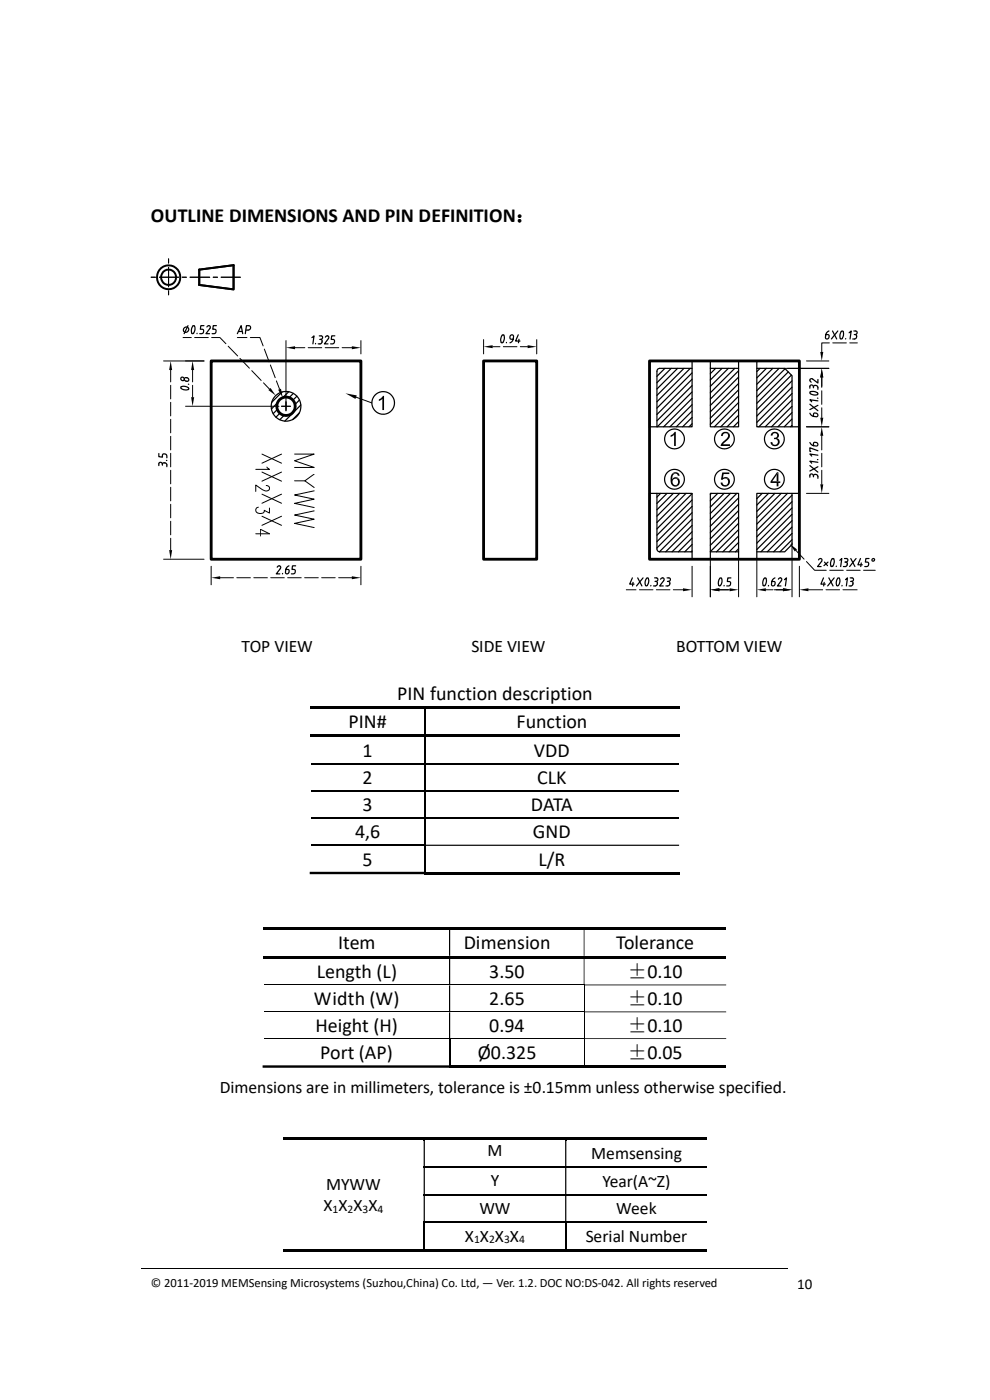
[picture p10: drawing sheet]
<svg xmlns="http://www.w3.org/2000/svg" width="210mm" height="297mm" viewBox="0 0 210 297" stroke-linecap="round" stroke-linejoin="round" font-family="sans-serif">
<g fill="none" stroke="#000" stroke-width=".21">
<path d="M32.1 58.8h.9M33.8 58.8h4.1M35.8 54.9v.9M35.8 56.7v4.1M38.7 58.8h.8M40.3 58.8h4.2M45.2 58.8h.9M46.9 58.8h4.1M34.7 76.6h8.6M35.8 61.7v.9M36.2 78.5v2.5M38.8 71.6h1.8"/>
<path d="M40.9 78.5v2.5M41.3 71.6h2.9M44.9 71.6h1.7l1.3 1.3M48.4 73.5l2 2M50.4 71.6h2M50.9 76l2 2.1M53.1 71.6h2l.7 1.8M53.4 78.6l2 2.1M56.1 74.1l1 2.6M57.4 77.4l1 2.7M60.7 72.3v14.9M62.6 73.8h2.1"/>
<path d="M65.4 73.8h2.9M69 73.8h2.9M72.6 73.8h2M76.6 72.3v2.8M102.6 72v3.1M104.5 73.6h1.6M106.8 73.6h2.9M110.4 73.6h1.5M113.9 72v3.1M166.5 78.1h9.3M171.1 76.6h4.7M175.9 72.7h-1.6v2"/>
<path d="M176.7 72.7h2.8M180.3 72.7h1.6M36.2 81.7v2.9M36.2 85.4v2.8M36.2 89v2.8M36.2 92.6v2.9M36.2 96.2v2.8M36.2 99.8v2.9M39.4 86.2h19.8M40.9 81.7v2.6M55.9 81.2l1.3 1.3M58.6 80.8l.7 1.8"/>
<path d="M59.7 86.2h1.9M75.5 84.3l3.4 1.2M171.1 90.5h4.7M174.3 80.1v2.1M174.3 82.9v2.9M174.3 86.5v2.1M174.3 92.5v3M174.3 96.2v2.8M174.3 99.8v3M34.7 118.6h8.6M36.2 103.4v2.9M36.2 107v2.9"/>
<path d="M36.2 110.6v2.9M36.2 114.2v2.5M150.7 118.6v8M156.7 118.6v8M160.6 118.6v8M168 115.2v11.4M168.8 116.8l1.8 1.8M171.1 119.1l1.7 1.9h2.5M171.1 104.7h4.7M44.8 120.1v4M46.7 122.6h2.8M50.2 122.6h2.9"/>
<path d="M53.9 122.6h2.8M57.4 122.6h2.9M61 122.6h2.9M64.6 122.6h2.9M68.2 122.6h2.9M71.8 122.6h2.8M76.6 120.1v4M132.9 125.1h2M135.7 125.1h2.8M139.2 125.1h2.9M142.8 125.1h2.1M146.8 120.1v6.5"/>
<path d="M152.6 125.1h2.2M162.5 125.1h1.4M164.2 125.1h1.9M169.6 120.1v6.5M171.5 125.1h3M175.2 125.1h2.9M176 121h2.9M178.8 125.1h3M179.6 121h2.9M183.2 121h2.5M56 209h68M56 214.7h68"/>
<path d="M123.9 209v5.6M123.9 214.8v5.5M56 220.3h68M123.9 220.4v5.6M30 269.1h137"/>
</g>
<g fill="none" stroke="#000" stroke-width=".41">
<path d="M42.3 57.2l7.2-.9v5.1l-7.2-.9z"/>
<circle cx="35.7" cy="58.8" r="2.51"/>
<circle cx="35.7" cy="58.8" r="1.61"/>
</g>
<g fill="none" stroke="#000" stroke-width=".6">
<path d="M44.8 76.6h31.8v42h-31.8zM102.6 76.6h11.3v42h-11.3zM137.8 76.6h31.8v42h-31.8z"/>
<circle cx="60.7" cy="86.2" r="1.95"/>
</g>
<g fill="none" stroke="#000" stroke-width=".26">
<path d="M39.9 69.1l-.8 1.7M40.9 69.2l.2-.1a1.09 1.09 0 0 1-.3 1.7 1.32 1.32 0 0 1 .1-1.6zM41.8 70.7v.1M43.3 69.1h-.7l-.1 .7h.4a.49 .49 0 0 1 .3 .6 .49 .49 0 0 1-.4 .4h-.4M43.9 69.4a.37 .37 0 0 1 .5-.3 .37 .37 0 0 1 .1 .6l-.8 1.1h.8M45.9 69.1h-.7l-.1 .7h.4a.49 .49 0 0 1 .3 .6 .49 .49 0 0 1-.4 .4h-.4M50.4 70.8l.8-1.7 .3 1.7M50.6 70.3h.8M52.1 70h.5a.48 .48 0 0 0 .6-.4 .48 .48 0 0 0-.4-.5h-.5l-.3 1.7M66.2 71.6l.4-.3-.2 1.7M66.9 72.9v.1M67.7 71.3h.4a.38 .38 0 0 1 .3 .4 .38 .38 0 0 1-.4 .3"/>
<path d="M67.8 72h.2M68 72a.48 .48 0 0 1 .3 .5 .48 .48 0 0 1-.4 .5h-.4M69.4 71.3l-.4 .2M69.4 71.2l.3 .2v.3l-.9 1.3h.8M71 71.2h-.6l-.1 .8h.4a.49 .49 0 0 1 .3 .5 .49 .49 0 0 1-.5 .5h-.4M106.5 71.1l.2-.1a1.08 1.08 0 0 1-.3 1.7 1.25 1.25 0 0 1 .1-1.6zM107.4 72.6v.1M108.9 72h-.4a.43 .43 0 0 1-.3-.7 .43 .43 0 0 1 .7 .1l-.1 .9-.6 .4M109.9 71l-.5 1.4h.9M110.1 72l-.1 .7M137.8 76.6h9v13.9h-9zM141 78.1l-1.6 1.7"/>
<path d="M142.4 78.1l-3 3.1M143.7 78.1l-4.3 4.4M145.1 78.1l-5.7 5.8M146.4 78.1l-7 7.1M146.8 78.1h-6.8l-.6 .4v12M146.8 79.1l-7.4 7.5M150.7 76.6h6v13.9h-6zM150.7 78.1h6M151.8 78.1l-1.1 1.2M153.2 78.1l-2.5 2.5M154.5 78.1l-3.8 3.9M155.9 78.1l-5.2 5.2"/>
<path d="M156.7 78.7l-6 6M160.6 76.6h9v13.9h-9zM160.6 78.1h5.9l1.5 1.6v10.8M161.2 78.1l-.6 .7M162.6 78.1l-2 2.1M163.9 78.1l-3.3 3.4M165.3 78.1l-4.7 4.8M166.5 78.2l-5.9 6M167.2 78.9l-6.6 6.7M167.9 79.6l-7.3 7.3M175.8 70.2l-.5 .4-.2 1a.44 .44 0 0 0 .6 .3 .44 .44 0 0 0 .2-.7l-.2-.2h-.5M176.6 70.2l.9 1.7"/>
<path d="M177.7 70.2l-1.3 1.7M178.5 70.3l.1-.1a.89 .89 0 0 1 .2 1.4l-.3 .3a.9 .9 0 0 1-.2-1.3zM179.4 71.8v.1M180.1 70.6l.5-.4-.3 1.7M181.1 70.2h.4M181.2 71h.2M181.4 71a.49 .49 0 0 1 .3 .5 .49 .49 0 0 1-.4 .4h-.4M181.5 70.2a.38 .38 0 0 1 .3 .5 .38 .38 0 0 1-.4 .3M33.7 96.2v.7l.8 .1v-.4a.48 .48 0 0 1 .5-.3 .48 .48 0 0 1 .4 .5v.3M34.5 98.5a.49 .49 0 0 1 .5-.3 .49 .49 0 0 1 .4 .4v.4M34.5 98.5v.2M34.5 98.5a.38 .38 0 0 0-.4-.4 .38 .38 0 0 0-.4 .3v.4"/>
<path d="M35.3 97.7h.1M38.4 82a1.02 1.02 0 0 1 1.6 .6 1.21 1.21 0 0 1-1.6-.4zM40 81.5h.1M58.8 86.9l-.9 .9M58.9 85.5l-1.3 1.3M59.4 87.7l-.9 .8M59.9 83.2l-2.3 2.2M60.3 88.1l-1 1M61.3 83.1l-1.3 1.3M62.2 83.5l-.9 .9M63 84.1l-.9 .8M63.5 87.6l-1.4 1.4"/>
<path d="M63.5 84.9l-.9 .9M63.8 85.9l-3.4 3.4M146.8 80.5l-7.4 7.4M146.8 81.8l-7.4 7.5M146.8 83.2l-7.4 7.3M146.8 84.5l-6 6M146.8 85.8l-4.7 4.7M146.8 87.2l-3.3 3.3M146.8 88.5l-2 2M146.8 89.9l-.6 .6M156.7 80l-6 6M156.7 81.4l-6 6"/>
<path d="M156.7 82.7l-6 6M156.7 84.1l-6 6M156.7 85.4l-5.1 5.1M156.7 86.8l-3.8 3.7M156.7 88.1l-2.5 2.4M156.7 89.5l-1.1 1M168 80.8l-7.4 7.5M168 82.1l-7.4 7.5M168 83.5l-7 7M168 84.8l-5.7 5.7M168 86.2l-4.3 4.3M168 87.5l-3 3"/>
<path d="M168 88.9l-1.6 1.6M168 90.2l-.3 .3M171.8 93.9l.6 .6 .7 .1a.44 .44 0 0 0 .4-.6 .44 .44 0 0 0-.7-.2l-.2 .2v.5M171.8 87.7l.6 .6 .7 .1a.44 .44 0 0 0 .4-.6 .44 .44 0 0 0-.7-.2l-.2 .2v.5M171.8 98.8l1.7 1.4M171.8 85.8l1.7 1.3M171.9 83.1a1.06 1.06 0 0 1 1.6 .6 1.27 1.27 0 0 1-1.7-.4zM172.6 82.1a.38 .38 0 0 0-.4-.4 .38 .38 0 0 0-.4 .3v.4M172.6 82.1a.48 .48 0 0 1 .5-.3 .48 .48 0 0 1 .4 .4v.4M172.6 82.1v.2M173.4 97.5h.1M173.4 84.5h.1"/>
<path d="M173.5 98.1l-1.7-.3 .4 .5M173.5 96.6l-1.7-.3 .4 .5M173.5 95.6l-1.7-.6v.8h.2M173.5 85l-1.7-.2 .4 .4M173.5 80.5v.8l-1.1-.9a.37 .37 0 0 0-.6 .1 .37 .37 0 0 0 .3 .6M173.5 99l-1.7 .9M173.5 86l-1.7 .9M137.8 104.7h9v13.9h-9zM139.4 104.7v12.1l.6 .3h6.8M140.1 104.7l-.7 .8M141.5 104.7l-2.1 2.1M142.8 104.7l-3.4 3.5"/>
<path d="M144.2 104.7l-4.8 4.8M145.5 104.7l-6.1 6.2M146.8 104.7l-7.4 7.5M146.8 106.1l-7.4 7.5M146.8 107.4l-7.4 7.5M146.8 108.8l-7.4 7.4M146.8 110.1l-6.9 7M146.8 111.5l-5.6 5.6M146.8 112.8l-4.2 4.3M146.8 114.2l-2.9 2.9M146.8 115.5l-1.5 1.6M146.8 116.9l-.2 .2"/>
<path d="M150.7 104.7h6v13.9h-6zM150.9 104.7l-.2 .2M152.3 104.7l-1.6 1.5M153.6 104.7l-2.9 2.9M155 104.7l-4.3 4.2M156.3 104.7l-5.6 5.6M156.7 105.6l-6 6M156.7 107l-6 6M156.7 108.3l-6 6M156.7 109.7l-6 6M156.7 111l-6 6 6 .1M156.7 112.4l-4.7 4.7"/>
<path d="M156.7 113.7l-3.4 3.4M156.7 115.1l-2 2M156.7 116.4l-.7 .7M160.6 104.7h9v13.9h-9zM161.7 104.7l-1.1 1.1M163 104.7l-2.4 2.4M164.4 104.7l-3.8 3.8M165.7 104.7l-5.1 5.1M167.1 104.7l-6.5 6.5M168 104.7v10.8l-1.5 1.6h-5.9M168 105.1l-7.4 7.4M168 106.4l-7.4 7.5"/>
<path d="M168 107.8l-7.4 7.4M168 109.1l-7.4 7.5M168 110.5l-6.6 6.6M168 111.8l-5.2 5.3M168 113.2l-3.9 3.9M168 114.5l-2.5 2.6M172.6 101a.38 .38 0 0 0-.4-.5 .38 .38 0 0 0-.4 .4v.3M172.6 101a.48 .48 0 0 1 .5-.4 .48 .48 0 0 1 .4 .5v.4M172.6 101v.2M173.6 118.8a.37 .37 0 0 1 .6-.3 .37 .37 0 0 1 .1 .6l-.9 1.1h.8M174.9 119.3l.6 .7M175.6 119.3l-.8 .7"/>
<path d="M176.5 118.6l.2-.1a1.09 1.09 0 0 1-.2 1.7 .91 .91 0 0 1-.1-1.4zM178.2 118.9l.4-.4-.3 1.7M179.1 118.5h.4a.38 .38 0 0 1 .4 .4 .38 .38 0 0 1-.5 .4M179.2 119.3h.2M179.4 119.3a.49 .49 0 0 1 .3 .5 .49 .49 0 0 1-.4 .4h-.4M180.5 118.5l.9 1.7M181.6 118.5l-1.4 1.7M182.5 118.5l-.5 1.3h.9M182.7 119.4l-.1 .8M184.3 118.5h-.6l-.1 .8h.4a.49 .49 0 0 1 .3 .5 .49 .49 0 0 1-.5 .4h-.4M58.8 120.3a.38 .38 0 0 1 .5-.2 .38 .38 0 0 1 .2 .5l-.9 1.1h.8M59.9 121.7h.1"/>
<path d="M61.3 120l-.5 .4-.2 1a.44 .44 0 0 0 .5 .3 .44 .44 0 0 0 .2-.6l-.2-.3h-.5M62.7 120h-.7l-.1 .8h.4a.49 .49 0 0 1 .3 .5 .49 .49 0 0 1-.4 .4h-.4M134.1 122.6l-.5 1.3h.9M134.3 123.5l-.1 .8M135.3 122.6l.9 1.7M136.4 122.6l-1.4 1.7M137.2 122.6h.1a1.05 1.05 0 0 1-.1 1.7 1.12 1.12 0 0 1 0-1.7zM138.1 124.2v.1M138.9 122.6h.3M139 123.3h.1M139.1 123.3a.49 .49 0 0 1 .4 .6 .49 .49 0 0 1-.5 .4h-.4M139.2 122.6a.38 .38 0 0 1 .4 .4 .38 .38 0 0 1-.5 .3"/>
<path d="M140.6 122.6l.2 .1 .1 .4-1 1.2h.8M140.6 122.6l-.5 .3M141.5 122.6h.4M141.6 123.3h.2M141.8 123.3a.5 .5 0 0 1 .3 .6 .5 .5 0 0 1-.5 .4h-.3M141.9 122.6a.38 .38 0 0 1 .3 .4 .38 .38 0 0 1-.4 .3M152.8 122.6a1.07 1.07 0 0 1-.1 1.7 1.1 1.1 0 0 1 .1-1.7zM153.6 124.2v.1M155.1 122.6h-.7l-.1 .8h.4a.49 .49 0 0 1 .3 .5 .49 .49 0 0 1-.5 .4h-.3M162.1 122.7l.2-.1a1.07 1.07 0 0 1-.2 1.7 .92 .92 0 0 1-.1-1.4zM163 124.2v.1M164.4 122.6l-.5 .4-.2 .9a.44 .44 0 0 0 .5 .4 .44 .44 0 0 0 .2-.7l-.2-.2h-.5"/>
<path d="M165.5 122.6l-.4 .3M165.5 122.6l.3 .1v.4l-.9 1.2h.8M166.4 123l.4-.4-.2 1.7M174.7 122.6l-.6 1.3h1M174.8 123.5l-.1 .8M175.8 122.6l.9 1.7M177 122.6l-1.4 1.7M177.4 120.1v.1M177.8 122.6h.1a1.07 1.07 0 0 1-.3 1.7 1.25 1.25 0 0 1 .2-1.7zM178.6 124.2v.1M179.4 123l.4-.4-.3 1.7M180.4 122.6h.3a.38 .38 0 0 1 .4 .4 .38 .38 0 0 1-.5 .3"/>
<path d="M180.4 123.3h.2M180.6 123.3a.5 .5 0 0 1 .4 .6 .5 .5 0 0 1-.5 .4h-.4"/>
<circle cx="39.5" cy="70" r=".57"/>
<circle cx="38.7" cy="80.4" r=".38"/>
<circle cx="39.6" cy="80.5" r=".45"/>
<circle cx="60.7" cy="86.2" r="3.2"/>
<circle cx="81.3" cy="85.5" r="2.4"/>
<circle cx="143.1" cy="93.1" r="2.1"/>
<circle cx="153.7" cy="93.1" r="2.1"/>
<circle cx="164.3" cy="93.1" r="2.1"/>
<circle cx="143.1" cy="101.7" r="2.1"/>
<circle cx="153.7" cy="101.7" r="2.1"/>
<circle cx="164.3" cy="101.7" r="2.1"/>
<circle cx="185.2" cy="118.8" r=".29"/>
</g>
<g fill="#000">
<path d="M36.2 76.6l.3 1.9h-.6zM40.9 76.6l.3 1.9h-.7zM60.7 73.8l1.9-.3v.6zM74.6 73.5l2 .3-2 .3zM102.6 73.6l1.9-.4v.7zM111.9 73.2l2 .4-2 .3zM174 74.7h.6l-.3 1.9zM40.5 84.3h.7l-.3 1.9zM56.9 82.8l.5-.5 1.1 1.6zM59 82.7l.6-.2 .4 1.9zM73.3 83.4l2.4 .5-.3 .7zM174.3 90.5l.3 2h-.6z"/>
<path d="M174 88.6h.6l-.3 1.9zM174.3 78.1l.3 2h-.6zM35.9 116.7h.6l-.3 1.9zM167.5 115.4l1.6 1.2-.5 .4zM174 102.8h.6l-.3 1.9zM44.8 122.6l1.9-.3v.6zM74.6 122.3l2 .3-2 .3zM144.9 124.8l1.9 .3-1.9 .3zM150.7 125.1l1.9-.3v.6zM154.8 124.8l1.9 .3-1.9 .3zM160.6 125.1l1.9-.3v.6zM166.1 124.8l1.9 .3-1.9 .3z"/>
<path d="M169.6 125.1l1.9-.3v.6z"/>
<path d="M80.4 84.7l.7-.1-.7 .5z" fill-rule="evenodd"/>
<path d="M80.6 84.6l.6-.6h.3v3h-.4v-2.4z" fill-rule="evenodd"/>
<path d="M142.3 92.4l.7-.1-.7 .4z" fill-rule="evenodd"/>
<path d="M142.5 92.2l.6-.6h.3v3h-.4v-2.3z" fill-rule="evenodd"/>
<path d="M153.1 91.9a1.07 1.07 0 0 1 1.6 0l-1.1 .1-.3 .5h-.4z" fill-rule="evenodd"/>
<path d="M153.9 91.9h.8v.1a1.85 1.85 0 0 1-1.1 2l-.2 .3h1.5v.3h-2l.2-.6 .5-.5a1.03 1.03 0 0 0 .7-1.5z" fill-rule="evenodd"/>
<path d="M163.7 91.9h.7l-.3 .1-.2 .5-.4-.1z" fill-rule="evenodd"/>
<path d="M163.4 93.8h.4l.2 .4 .4 .2h-.7z" fill-rule="evenodd"/>
<path d="M164.2 92.9h.8l-.1 .1 .2 .1-.9 .1z" fill-rule="evenodd"/>
<path d="M163.7 91.9a.83 .83 0 0 1 1.2-.2 .83 .83 0 0 1 .1 1.2h-.7a.49 .49 0 0 0 .6-.4 .49 .49 0 0 0-.5-.6z" fill-rule="evenodd"/>
<path d="M164.4 93.1h.7a.96 .96 0 0 1-.1 1.4 .96 .96 0 0 1-1.3-.1h.7a.6 .6 0 0 0 .6-.6 .6 .6 0 0 0-.6-.7z" fill-rule="evenodd"/>
<path d="M142.6 100.5h.7a.98 .98 0 0 0-.7 1.1h.4a.71 .71 0 0 0-.3 .8 .71 .71 0 0 0 .6 .5h.7a.97 .97 0 0 1-1.1 .3 .97 .97 0 0 1-.6-.9v-1.2z" fill-rule="evenodd"/>
<path d="M142.7 100.4a.89 .89 0 0 1 1.5 .5h-.4l-.3-.4z" fill-rule="evenodd"/>
<path d="M142.8 101.4l.6-.2 .6 .3-1.4 .1z" fill-rule="evenodd"/>
<path d="M143.3 101.6l.7-.1a1.09 1.09 0 0 1 0 1.4h-.7l.4-.2 .1-.6-.1-.3z" fill-rule="evenodd"/>
<path d="M152.9 102.4h.3l.2 .3 .3 .2h.9a.98 .98 0 0 1-1.1 .3 .98 .98 0 0 1-.6-.8z" fill-rule="evenodd"/>
<path d="M153.4 101.4l.5-.2 .6 .2z" fill-rule="evenodd"/>
<path d="M153.8 101.5h.8a1.07 1.07 0 0 1 0 1.4h-.8a.71 .71 0 0 0 .7-.7 .71 .71 0 0 0-.7-.7z" fill-rule="evenodd"/>
<path d="M153.2 100.2h1.5v.4h-1.2l-.1 .8 1.2 .1h-.9l-.4 .3h-.4z" fill-rule="evenodd"/>
<path d="M164.8 100.2h.3l-1.3 1.9h1.7v.4h-.4v.7h-.3v-.7h-1.3v-.4z" fill-rule="evenodd"/>
<path d="M165.1 100.2v1.9h-1.3h1v-1.3z" fill-rule="evenodd"/>
<path d="M90 149.8h54.1v.5h-54.1z" fill-rule="evenodd"/>
<path d="M90 155.8h54.1v.5h-54.1z" fill-rule="evenodd"/>
<path d="M90.2 179.2h53.9v.3h-53.9zM65.7 185h24.3v.5h-24.3z" fill-rule="evenodd"/>
<path d="M90 185h54.1v.5h-54.1z" fill-rule="evenodd"/>
<path d="M95.2 196.7h28.6v.5h-28.6z" fill-rule="evenodd"/>
<path d="M95.2 197.2h.3v5.6h-.3zM123.8 197.2h.2v5.6h-.2z" fill-rule="evenodd"/>
<path d="M123.8 196.7h30.3v.5h-30.3z" fill-rule="evenodd"/>
<path d="M95.2 202.8h28.6v.5h-28.6z" fill-rule="evenodd"/>
<path d="M95.2 203.3h.3v5.6h-.3zM123.8 203.3h.2v5.6h-.2z" fill-rule="evenodd"/>
<path d="M123.8 202.8h30.3v.5h-30.3z" fill-rule="evenodd"/>
<path d="M124 208.9h30.1v.1h-30.1zM95.2 209h.3v5.6h-.3z" fill-rule="evenodd"/>
<path d="M124 214.6h30.1v.2h-30.1zM95.2 214.8h.3v5.5h-.3z" fill-rule="evenodd"/>
<path d="M95.2 226h28.6v.5h-28.6z" fill-rule="evenodd"/>
<path d="M123.8 226h30.3v.5h-30.3z" fill-rule="evenodd"/>
<path d="M124 220.3h30.1v.1h-30.1zM55.7 226h39.5v.5h-39.5z" fill-rule="evenodd"/>
<path d="M89.9 241.3h30v.6h-30z" fill-rule="evenodd"/>
<path d="M89.9 241.9h.2v5.5h-.2zM119.9 241.9h.2v5.5h-.2z" fill-rule="evenodd"/>
<path d="M89.9 247.7h.2v5.6h-.2zM119.9 247.7h.2v5.6h-.2z" fill-rule="evenodd"/>
<path d="M89.9 253.6h.2v5.6h-.2zM119.9 253.6h.2v5.6h-.2z" fill-rule="evenodd"/>
<path d="M119.9 241.3h30.1v.6h-30.1z" fill-rule="evenodd"/>
<path d="M89.9 265h30v.6h-30z" fill-rule="evenodd"/>
<path d="M119.9 265h30.1v.6h-30.1z" fill-rule="evenodd"/>
</g>
<g fill="#000">
<path d="M66 149.8h24v.5h-24zM66 155.8h24v.5h-24zM90 150.3l.2 .1zM90 156.3l.2 .1zM56 196.7h39.2v.5h-39.2zM95.2 197.2h.3zM123.8 197.2h.2zM56 202.8h39.2v.5h-39.2zM95.2 203.3h.3zM123.8 203.3h.2zM60 241.3h29.9v.6h-29.9zM89.9 241.9h.2z"/>
<path d="M119.9 241.9h.2zM60 265h29.9v.6h-29.9z"/>
</g>
<g fill="none" stroke="#000" stroke-width=".25">
<path d="M90.1 150.4v5.4M90.1 156.4v5.5M66 162h78.1M66 167.8h78.1M66 173.5h78.1M66 179.3h24.2M90.1 162.1v5.5M90.1 167.9v5.5M90.1 173.7v5.5M90.1 179.5v5.5M95.4 220.4v5.6M89.9 247.6h60.1"/>
<path d="M89.9 253.4h60.1M89.9 259.3h60.1M90 259.4v5.6M120 259.4v5.6"/>
</g>
<g fill="#fff">
<path d="M40.7 226.6h132.1v8h-132.1z"/>
<path d="M48.7 133.1h21.4v7.9h-21.4z"/>
<path d="M97.5 133.1h26.5v7.9h-26.5z"/>
<path d="M140.9 133.1h33.1v7.9h-33.1z"/>
</g>
<g fill="none" stroke="#000" stroke-width=".21">
<path d="M55.6 96.3l4.1 2M56.6 99.1l.6 .5h-2.9M59.7 96.3l-4.1 2M62.5 96.3h4.1l-4.1 1.5 4.1 1.4h-4.1M54.3 113.2h2.9l-2-.9v1.4M54.8 107.6a.65 .65 0 0 0-.6 .6 .65 .65 0 0 0 .5 .6l.4 .1a.84 .84 0 0 0 1-.3v-.3l1.1 .5v-1M55.6 100.2l4.1 1.9M55.6 104.8l4.1 2M55.6 109.5l4.1 2M56.5 103l.4 .1a.64 .64 0 0 1 .1 .9 .64 .64 0 0 1-.9 .1l-1.8-1.2v1.4M59.7 100.2l-4.1 1.9M59.7 104.8l-4.1 2"/>
<path d="M59.7 109.5l-4.1 2M62.5 102h2.2M66.6 100.6l-1.9 1.4 1.9 1.4M66.6 104.1l-4.1 .9 4.1 .9-4.1 .9 4.1 .9M66.6 108.4l-4.1 .9 4.1 .9-4.1 .8 4.1 .9"/>
</g>
<g font-size="4.2">
<text x="32" y="47.1">OUTLINE DIMENSIONS AND PIN DEFINITION：</text>
<text x="84.2" y="148.5">PIN function description</text>
<text x="74" y="154.5">PIN#</text>
<text x="109.6" y="154.5">Function</text>
<text x="76.9" y="160.6">1</text>
<text x="113.2" y="160.6">VDD</text>
<text x="76.9" y="166.3">2</text>
<text x="113.9" y="166.3">CLK</text>
<text x="76.9" y="172.1">3</text>
<text x="112.6" y="172.1">DATA</text>
<text x="75.4" y="177.9">4,6</text>
<text x="113.1" y="177.9">GND</text>
<text x="76.9" y="183.6">5</text>
<text x="114.2" y="183.6">L/R</text>
<text x="71.7" y="201.4">Item</text>
<text x="98.4" y="201.4">Dimension</text>
<text x="130.7" y="201.4">Tolerance</text>
<text x="67.2" y="207.5">Length (L)</text>
<text x="103.8" y="207.5">3.50</text>
<text x="133.1" y="207.6">±0.10</text>
<text x="66.6" y="213.2">Width (W)</text>
<text x="103.8" y="213.2">2.65</text>
<text x="133.1" y="213.3">±0.10</text>
<text x="66.9" y="218.9">Height (H)</text>
<text x="103.8" y="218.9">0.94</text>
<text x="133.1" y="219">±0.10</text>
<text x="67.9" y="224.7">Port (AP)</text>
<text x="101.3" y="224.7">Ø0.325</text>
<text x="133.1" y="224.7">±0.05</text>
</g>
<g font-size="3.7">
<text x="51.3" y="138.3">TOP VIEW</text>
<text x="100" y="138.3">SIDE VIEW</text>
<text x="143.4" y="138.3">BOTTOM VIEW</text>
<text x="46.6" y="231.9">Dimensions are in millimeters, tolerance is ±0.15mm unless otherwise specified.</text>
<text x="103.4" y="245.3">M</text>
<text x="125.4" y="245.9">Memsensing</text>
<text x="104.1" y="251.7">Y</text>
<text x="127.8" y="251.8">Year(A~Z)</text>
<text x="68.6" y="256.9">X X X X</text>
<text x="69.2" y="252.4">MYWW</text>
<text x="101.7" y="257.6">WW</text>
<text x="130.7" y="257.6">Week</text>
<text x="98.6" y="263.4">X X X X</text>
<text x="124.2" y="263.4">Serial Number</text>
</g>
<text font-size="3.2" x="169.1" y="273.5">10</text>
<text font-size="2.7" x="32" y="273">© 2011-2019 MEMSensing Microsystems (Suzhou,China) Co. Ltd, — Ver. 1.2. DOC NO:DS-042. All rights reserved</text>
<g font-size="2.5">
<text x="70.6" y="257.3">1</text>
<text x="73.7" y="257.3">2</text>
<text x="76.9" y="257.3">3</text>
<text x="80.1" y="257.3">4</text>
<text x="100.6" y="263.8">1</text>
<text x="103.8" y="263.8">2</text>
<text x="106.9" y="263.8">3</text>
<text x="110.1" y="263.8">4</text>
</g>
</svg>
